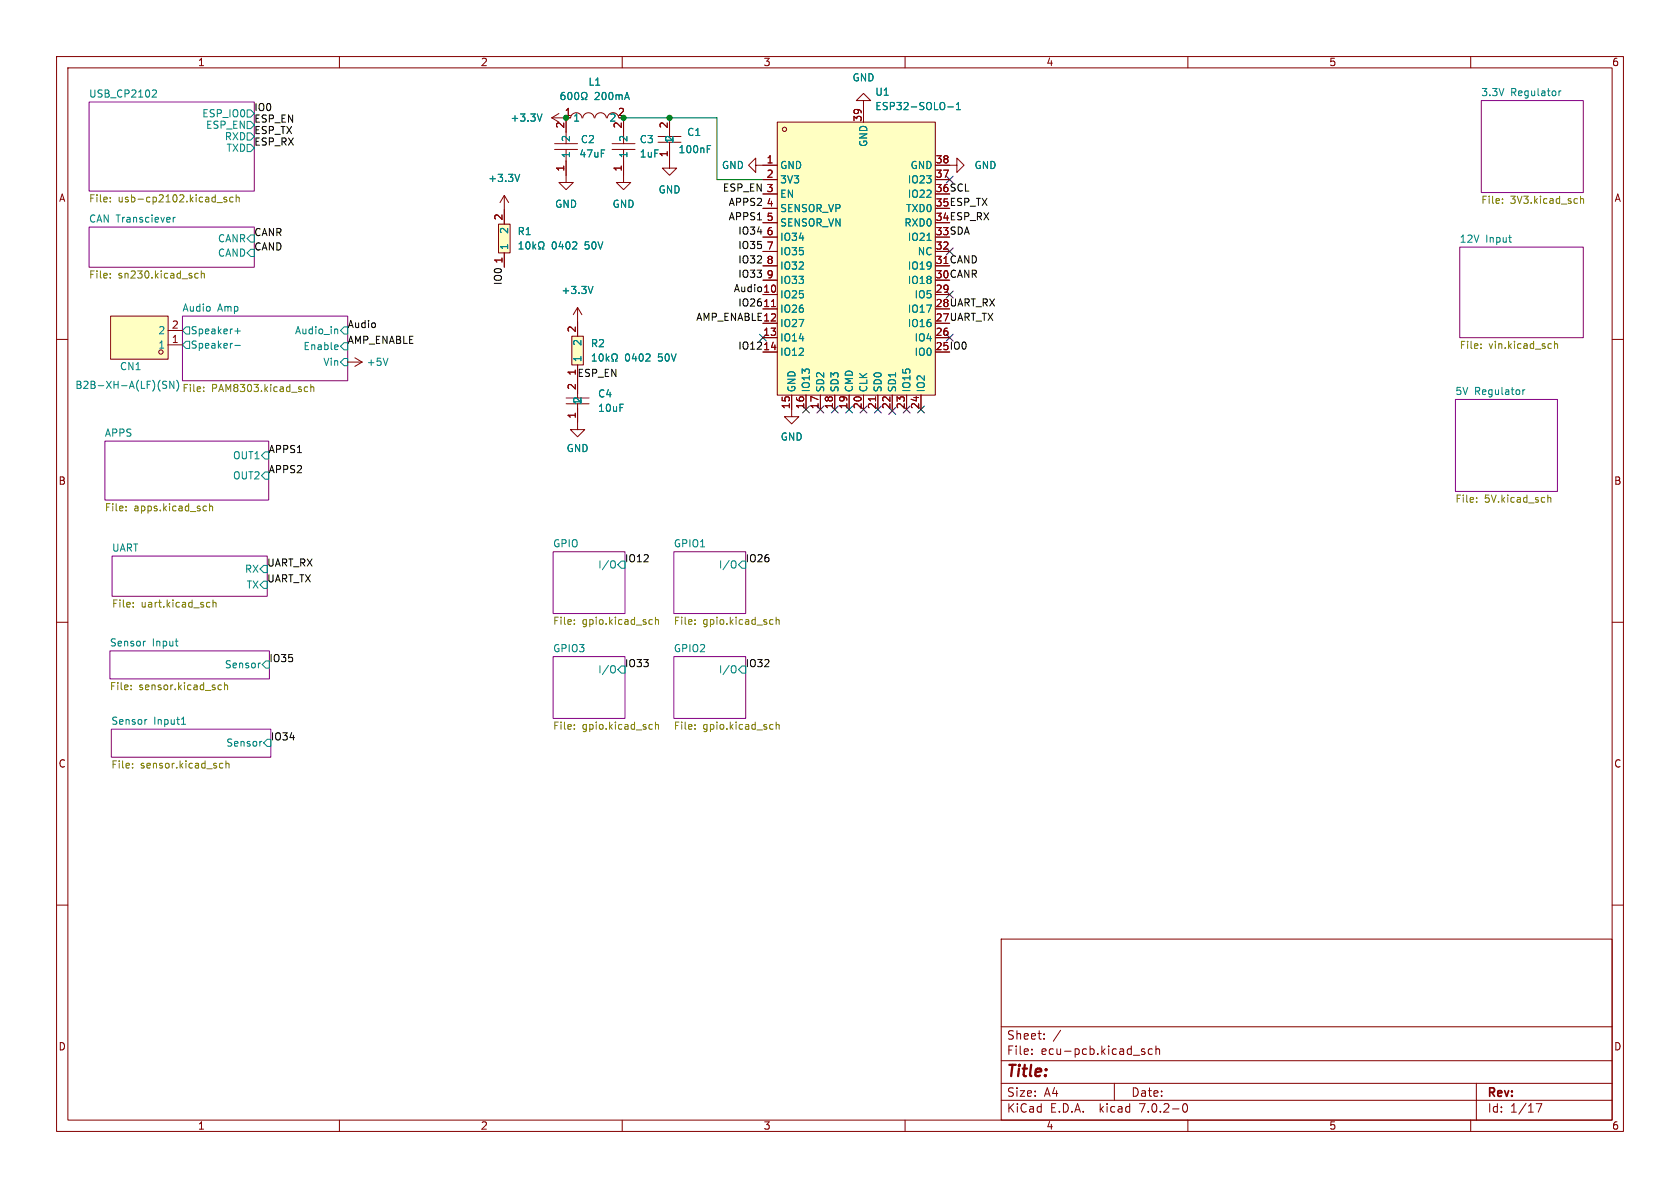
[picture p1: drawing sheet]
<svg xmlns="http://www.w3.org/2000/svg" width="297mm" height="210mm" viewBox="0 0 297 210" stroke-linecap="round" stroke-linejoin="round" font-family="sans-serif">
<g fill="none" stroke="#840000" stroke-width=".18">
<path d="M10 10h277v190h-277zM12 12h273v186h-273zM60 10v2M110 10v2M152.7 17.8h1.2l-1.2-1.3-1.3 1.3h1.3v3.8M160 10v2M210 10v2M260 10v2M88.1 39.6h2.1v5.1h-2.1zM89.2 34.5v5.1M89.2 34.5l-.8 1.3M89.2 34.5l.7 1.3"/>
<path d="M97.5 20.8h2.6v4.6M97.5 20.8l1.3 .8M98 26.4h4.1M98 25.4h4.1M98.8 20.1l-1.3 .7M100.1 26.4v5.9h1.2l-1.2 1.2-1.3-1.2h1.3M100.9 20.8a1.01 1.01 0 0 1 1-.9 1.01 1.01 0 0 1 1 .9M103 20.8a1.01 1.01 0 0 1 1-.9 1.01 1.01 0 0 1 1 .9M105.2 20.8a1.01 1.01 0 0 1 1-.9 1.01 1.01 0 0 1 1 .9M107.4 20.8a1.01 1.01 0 0 1 1-.9 1.01 1.01 0 0 1 1 .9M108.2 26.4h4.1M108.2 25.4h4.1"/>
<path d="M110.2 26.4v5.9h1.3l-1.3 1.2-1.2-1.2h1.2M110.2 20.8v4.6M116.3 25.1h4.1M116.3 24.1h4.1M118.4 25.1v4.6h1.2l-1.2 1.3-1.3-1.3h1.3M118.4 20.8v3.3M133.6 29.2v-1.3l-1.3 1.3 1.3 1.3v-1.3h3.8M134.9 31.8h2.5M134.9 34.3h2.5M134.9 36.8h2.5M134.9 39.4h2.5M137.4 21.6h28v48.3h-28z"/>
<path d="M165.4 29.2h3.8v-1.3l1.2 1.3-1.2 1.3v-1.3M165.4 31.8h2.5M10 60h2M19.6 55.9h10.1v7.6h-10.1zM29.7 58.4h2.6M89.2 44.7v2.5M101.1 59.4h2v5.1h-2zM102.1 54.4l-.8 1.2M102.1 54.4v5M102.1 54.4l.8 1.2M134.9 52.1h2.5M134.9 54.6h2.5"/>
<path d="M134.9 57.2h2.5M134.9 59.7h2.5M134.9 44.5h2.5M134.9 41.9h2.5M134.9 47h2.5M134.9 49.5h2.5M136.4 54.2h.7M165.4 52.1h2.5M165.4 59.7h2.5M165.4 44.5h2.5M285 60h2M29.7 61h2.6"/>
<path d="M61.5 64h2.5M62.7 63.2l1.3 .8M64 64l-1.3 .8M100.1 71.4h4M100.1 70.4h4M102.1 71.4v4.5h1.3l-1.3 1.3-1.3-1.3h1.3M102.1 64.5v5.9M134.9 62.2h2.5M140 69.9v3.8h1.2l-1.2 1.2-1.3-1.2h1.3M142.5 69.9v2.5M145 69.9v2.5M147.6 69.9v2.5"/>
<path d="M150.1 69.9v2.5M152.7 69.9v2.5M154.8 70.2v.7M155.2 69.9v2.5M157.7 69.9v2.5M160.3 69.9v2.5M162.8 69.9v2.5M10 110h2M285 110h2M10 160h2M285 160h2M177 166h108v32h-108z"/>
<path d="M60 198v2M110 198v2M160 198v2M177 194.5h108M177 191.5h108M177 187.5h108M177 181.5h108M182.4 186.3v.1M182.4 185.5v.1M184.6 183.6v.1M184.6 182.8v.1M197 191.5v3"/>
<path d="M201.9 185.8l.5 .2v.2l-.2 .2-.4-.1M201.9 185.5h.5M203.7 185.5l-.4-.1-.3 .3v.4l.1 .2h.6M204.4 185.5l.2-.1 .3 .1 .1 .9M204.4 184.9v1.5M209.2 195.2l.2-.1a.81 .81 0 0 1 .6 .6 .81 .81 0 0 1-.3 .8l-.1 .1a.81 .81 0 0 1-.4-1.4zM210 198v2M260 198v2M261 191.5v6.5M271.6 195.1h1l-.7 1.5"/>
<circle cx="138.7" cy="22.9" r=".38"/>
<circle cx="28.4" cy="62.2" r=".38"/>
</g>
<g fill="#fff" stroke="#fff" stroke-width=".18">
<path d="M19.7 128.9h28.2v5h-28.2z"/>
<path d="M19.4 115.1h28.2v4.9h-28.2z"/>
<path d="M32.3 55.9h29.2v11.4h-29.2z"/>
<path d="M15.7 40.1h29.3v7.1h-29.3z"/>
<path d="M15.7 18h29.3v15.8h-29.3z"/>
<path d="M19.8 98.3h27.4v7.1h-27.4z"/>
<path d="M18.5 78h29v10.4h-29z"/>
<path d="M119.1 97.5h12.7v11h-12.7z"/>
<path d="M97.8 116.1h12.7v10.9h-12.7z"/>
<path d="M97.8 97.5h12.7v11h-12.7z"/>
<path d="M119.1 116.1h12.7v10.9h-12.7z"/>
<path d="M257.3 70.6h18v16.3h-18z"/>
<path d="M261.9 17.8h18v16.2h-18z"/>
<path d="M258.1 43.7h21.8v16h-21.8z"/>
</g>
<g fill="none" stroke="#840084" stroke-width=".18">
<path d="M15.7 18h29.3v15.8h-29.3zM261.9 17.8h18v16.2h-18zM15.7 40.1h29.3v7.1h-29.3zM32.3 55.9h29.2v11.4h-29.2zM258.1 43.7h21.8v16h-21.8zM18.5 78h29v10.4h-29zM257.3 70.6h18v16.3h-18zM19.8 98.3h27.4v7.1h-27.4zM97.8 97.5h12.7v11h-12.7zM119.1 97.5h12.7v11h-12.7zM19.4 115.1h28.2v4.9h-28.2zM97.8 116.1h12.7v10.9h-12.7z"/>
<path d="M119.1 116.1h12.7v10.9h-12.7zM19.7 128.9h28.2v5h-28.2z"/>
</g>
<g fill="none" stroke="#008484" stroke-width=".18">
<path d="M27.1 15.9l.4 .1 .2 .3-.8 .9h.8M43.7 19.4h.6l.7 .7-.7 .6h-.6zM99.8 16.3l-.4 .1a.86 .86 0 0 0 0 1.2l.4-.1 .1-.4-.2-.3h-.3l-.2 .3M100.5 16.5l.2-.2a.68 .68 0 0 1 .4 .7 .68 .68 0 0 1-.4 .6l-.2-.1-.1-.4zM101.7 16.5l.2-.2a.68 .68 0 0 1 .4 .7 .68 .68 0 0 1-.4 .6l-.2-.1-.1-.4zM102.8 17.6h.3v-.2a.54 .54 0 0 1-.3-.8 .54 .54 0 0 1 .8-.2 .58 .58 0 0 1-.1 1v.2h.3M110.8 16.3l.5 1.3M167.6 18.9h.9M169.1 19.4h.7M169.1 18.5l.3-.4v1.3M275.6 16.1v.8M276 16.1l-.4 .2"/>
<path d="M30.6 38.4v.9M31 38.4l-.4 .3M43.7 21.5h.6l.7 .6-.7 .6h-.6zM43.7 23.5h.6l.7 .6-.7 .7h-.6zM43.7 25.5h.6l.7 .7-.7 .6h-.6zM91.9 30.8l-.4 1.3M95.8 20.1l-.4 1.3M125 25.7h.6M32.9 57.8h.6v1.3h-.6l-.6-.7zM41.5 58.5h1M42 58v1M44.3 41.5h.7v1.3h-.7l-.6-.6z"/>
<path d="M44.3 44.1h.7v1.2h-.7l-.6-.6zM59.3 58.2l.4 .1v.7M60.2 58.4l.6-.6h.7v1.3h-.7zM91.8 44h.7M91.8 43.1l.3-.3v1.2M93.1 42.9l.2-.1a.68 .68 0 0 1 .4 .6 .68 .68 0 0 1-.4 .6l-.2-.1-.1-.4zM94.2 42.8v1.2M94.4 43.5l.3 .5M94.7 43.2l-.5 .5M95.2 44h.3v-.2a.54 .54 0 0 1-.3-.8 .54 .54 0 0 1 .8-.2 .58 .58 0 0 1-.1 1v.2h.3M101.9 42.8l.1 .2-.1 .3-.7 .7h.8M104.8 50.6l-.4 1.3"/>
<path d="M163.9 42.5h.7M266.7 42h.5M267.1 42.8h.1M28.7 67.8l.8 .5-.3 .4-.5-.1M29.5 67.4h-.5l-.3 .2M30.7 67.4v1.3l-.7-1.3v1.3M31.2 67.2a1.46 1.46 0 0 1 0 1.9M32.9 60.3h.6v1.3h-.6l-.6-.6zM41.5 61.1h1M59.6 61l.2 .3-.6 .1M59.7 61.7l-.1 .1M60.2 64l.6-.6h.7v1.2h-.7z"/>
<path d="M60.8 60.6h.7v1.2h-.7l-.6-.6zM68.6 63.3l-.4 1.3M104.7 63.8h.7M104.7 62.9l.4-.3v1.2M106 62.7l.2-.1a.68 .68 0 0 1 .5 .6 .68 .68 0 0 1-.5 .6l-.2-.1-.1-.4zM107.2 62.6v1.2M107.3 63.3l.4 .5M107.7 63l-.5 .5M108.2 63.8h.3v-.2a.54 .54 0 0 1-.3-.7 .54 .54 0 0 1 .7-.3 .58 .58 0 0 1-.1 1v.2h.3M114.8 62.6l.1 .2v.3l-.8 .7h.8M269.2 68.9v.8M269.6 68.9l-.4 .2"/>
<path d="M46.2 80.5l.7-.6h.6v1.3h-.6zM46.6 99.9h.6v1.3h-.6l-.6-.6zM46.9 83.4h.6v1.3h-.6l-.7-.6zM108.5 99.1l.1 .1a.81 .81 0 0 1-.1 1.2M109.9 99.2h.6v1.3h-.6l-.7-.7zM129.8 99.1l.1 .1a.81 .81 0 0 1-.1 1.2M131.2 99.2h.6v1.3h-.6l-.6-.7zM25.6 113.3h.1M31 113.3h.5M31.3 114.2h.2M46 117.2l-.2 .1M46.6 102.7h.6v1.3h-.6l-.6-.6z"/>
<path d="M47 116.8h.6v1.3h-.6l-.6-.6zM108.5 117.7h.1a.81 .81 0 0 1-.1 1.3M109.9 117.7h.6v1.3h-.6l-.7-.6zM129.8 117.7h.1a.81 .81 0 0 1-.1 1.3M131.2 117.7h.6v1.3h-.6l-.6-.6zM25.9 127.2h.1M32.1 128h.7M32.3 126.9l.1-.1v1.2M46.3 131.1h-.2M47.2 130.7h.7v1.3h-.7l-.6-.7z"/>
</g>
<g fill="none" stroke="#848400" stroke-width=".18">
<path d="M19.5 35.6v.1M19.5 34.9v.1M38.4 35.8h.9M40.1 34.9h-.3l-.2 .1v.2l.5 .1v.3h-.5M41.2 34.9h-.4l-.2 .2 .1 .5h.5M41.8 35l.1-.1h.3l.1 .8M41.8 34.4v1.3M265.6 35.8v.2M265.6 35.2v.1M279.4 34.7v1.3M279.4 35.2l.2-.1 .3 .1 .1 .8M19.5 49v.2"/>
<path d="M19.5 48.4v.1M34.6 49.1h.4M34.6 48.4h.4M35.6 48.4l.2-.1 .3 .1v.8M35.6 47.9v1.3M36 69.1v.1M36 68.4v.2M54 68.4h.4M54.4 69.2h-.4M54.9 68.5l.2-.1h.3l.1 .8M54.9 68v1.2M261.8 61.5v.1"/>
<path d="M261.8 60.8v.1M274.8 60.3v1.3M274.8 60.9l.2-.1h.3l.1 .8M22.3 90.2v.1M22.3 89.5v.1M36.4 89.5h.1M36.5 90.2l-.1 .1M37 89v1.3M37 89.6l.2-.1h.3l.1 .8M261.1 88.7v.1M261.1 88v.1M273.6 87.5v1.3"/>
<path d="M273.6 88.1l.2-.2 .3 .1 .1 .8M23.6 107.2v.1M23.6 106.5v.2M36.7 106.5h.4M37.1 107.3h-.4M37.7 106.6l.1-.1h.3l.1 .8M37.7 106.1v1.2M101.5 110.3v.1M101.5 109.6v.1M115 109.5l.3 .1M115.3 110.3l-.3 .1M115.9 109.6l.2-.1 .3 .1v.8"/>
<path d="M115.9 109.1v1.3M122.9 110.3v.1M122.9 109.6v.1M136.3 109.5l.4 .1M136.7 110.3l-.4 .1M137.2 109.6l.2-.1 .3 .1 .1 .8M137.2 109.1v1.3M23.2 121.8v.1M23.2 121.1v.2M23.4 135.7v.1M23.4 135v.1M38.7 121.9h.4"/>
<path d="M38.7 121.1h.4M38.9 135.7h.5M38.9 135h.5M39.7 121.2l.2-.1h.3v.8M39.7 120.7v1.2M39.9 135l.2-.1 .3 .1 .1 .8M39.9 134.5v1.3M101.5 128.8v.1M101.5 128.1v.1M115 128.1h.3M115.3 128.9h-.3M115.9 128.2l.2-.1h.3v.8"/>
<path d="M115.9 127.6v1.3M122.9 128.8v.1M122.9 128.1v.1M136.3 128.1h.4M136.7 128.9h-.4M137.2 127.6v1.3M137.2 128.2l.2-.1h.3l.1 .8"/>
</g>
<g fill="#ffffc2" stroke="#ffffc2" stroke-width=".18">
<path d="M101.1 59.4h2v5.1h-2z"/>
<path d="M19.6 55.9h10.1v7.6h-10.1z"/>
<path d="M88.1 39.6h2.1v5.1h-2.1z"/>
<path d="M137.4 21.6h28v48.3h-28z"/>
</g>
<path d="M110.2 20.8h16.5v11h8.2" fill="none" stroke="#008400" stroke-width=".18"/>
<g fill="none" stroke="#000084" stroke-width=".18">
<path d="M167.3 31.1l1.2 1.3M168.5 31.1l-1.2 1.3M134.3 59.1l1.2 1.2M135.5 59.1l-1.2 1.2M167.3 43.8l1.2 1.3M167.3 51.5l1.2 1.2M167.3 59.1l1.2 1.2M168.5 59.1l-1.2 1.2M168.5 43.8l-1.2 1.3M168.5 51.5l-1.2 1.2M141.9 71.8l1.2 1.2M143.1 71.8l-1.2 1.2"/>
<path d="M144.4 71.8l1.2 1.2M145.6 71.8l-1.2 1.2M147 71.8l1.2 1.2M148.2 71.8l-1.2 1.2M149.5 71.8l1.2 1.2M150.7 71.8l-1.2 1.2M152 71.8l1.3 1.2M153.3 71.8l-1.3 1.2M154.6 71.8l1.2 1.2M155.8 71.8l-1.2 1.2M157.1 72l1.2 1.3M158.3 72l-1.2 1.3"/>
<path d="M159.7 71.8l1.2 1.2M160.9 71.8l-1.2 1.2M162.2 71.8l1.2 1.2M163.4 71.8l-1.2 1.2"/>
</g>
<g fill="#008400" stroke="#008400" stroke-width=".18">
<circle cx="110.2" cy="20.8" r=".46"/>
<circle cx="100.1" cy="20.8" r=".46"/>
<circle cx="118.4" cy="20.8" r=".46"/>
</g>
<text font-size="2.8" fill="#840000" x="178" y="190.8">Title:</text>
<g font-size="2.1" fill="#840000">
<text x="178" y="183.9">Sheet:</text>
<text x="186.2" y="183.9">/</text>
<text x="178" y="186.6">File:</text>
<text x="184" y="186.6">ecu-pcb.kicad_sch</text>
<text x="178" y="196.8">KiCad</text>
<text x="178" y="194">Size:</text>
<text x="184.6" y="194">A4</text>
<text x="185.7" y="196.8">E.D.A.</text>
<text x="194.4" y="196.8">kicad</text>
<text x="200" y="194">Date:</text>
<text x="201.5" y="196.8">7.0.2-0</text>
<text x="263" y="194.2">Rev:</text>
<text x="263" y="196.8">Id:</text>
<text x="267" y="196.8">1/17</text>
</g>
<g font-size="1.8" fill="#840000">
<text x="35" y="11.8">1</text>
<text x="85" y="11.8">2</text>
<text x="135" y="11.8">3</text>
<text x="185" y="11.8">4</text>
<text x="235" y="11.8">5</text>
<text x="285" y="11.8">6</text>
<text x="99.8" y="20.6">1</text>
<text x="99.8" y="22.8" transform="rotate(-90 99.8 22.8)">2</text>
<text x="109.2" y="20.6">2</text>
<text x="110" y="22.8" transform="rotate(-90 110 22.8)">2</text>
<text x="118.1" y="22.8" transform="rotate(-90 118.1 22.8)">2</text>
<text x="152.4" y="21.6" transform="rotate(-90 152.4 21.6)">39</text>
<text x="118.1" y="27.8" transform="rotate(-90 118.1 27.8)">1</text>
<text x="135.5" y="29">1</text>
<text x="165.4" y="29">38</text>
<text x="10.4" y="35.8">A</text>
<text x="99.8" y="30.4" transform="rotate(-90 99.8 30.4)">1</text>
<text x="110" y="30.4" transform="rotate(-90 110 30.4)">1</text>
<text x="135.5" y="31.5">2</text>
<text x="135.5" y="34">3</text>
<text x="165.4" y="34">36 SCL</text>
<text x="165.4" y="31.5">37</text>
<text x="165.4" y="34">36</text>
<text x="285.4" y="35.8">A</text>
<text x="88.9" y="39" transform="rotate(-90 88.9 39)">2</text>
<text x="135.5" y="36.6">4</text>
<text x="135.5" y="39.1">5</text>
<text x="135.5" y="41.7">6</text>
<text x="165.4" y="41.7">33 SDA</text>
<text x="165.4" y="39.1">34 ESP_RX</text>
<text x="165.4" y="36.6">35 ESP_TX</text>
<text x="165.4" y="41.7">33</text>
<text x="165.4" y="39.1">34</text>
<text x="165.4" y="36.6">35</text>
<text x="88.9" y="46.6" transform="rotate(-90 88.9 46.6)">1</text>
<text x="135.5" y="44.2">7</text>
<text x="135.5" y="46.7">8</text>
<text x="165.4" y="46.7">31 CAND</text>
<text x="165.4" y="44.2">32</text>
<text x="165.4" y="46.7">31</text>
<text x="134.9" y="51.8">10</text>
<text x="135.5" y="49.3">9</text>
<text x="165.4" y="51.8">29</text>
<text x="165.4" y="49.3">30 CANR</text>
<text x="165.4" y="49.3">30</text>
<text x="30.3" y="58.2">2</text>
<text x="101.9" y="58.8" transform="rotate(-90 101.9 58.8)">2</text>
<text x="134.9" y="54.4">11</text>
<text x="134.9" y="59.4">13</text>
<text x="134.9" y="56.9">12</text>
<text x="165.4" y="59.4">26</text>
<text x="165.4" y="56.9">27 UART_TX</text>
<text x="165.4" y="54.4">28 UART_RX</text>
<text x="165.4" y="56.9">27</text>
<text x="165.4" y="54.4">28</text>
<text x="30.3" y="60.7">1</text>
<text x="134.9" y="62">14</text>
<text x="165.4" y="62">25 IO0</text>
<text x="165.4" y="62">25</text>
<text x="101.9" y="69" transform="rotate(-90 101.9 69)">2</text>
<text x="101.9" y="66.5" transform="rotate(-90 101.9 66.5)">1</text>
<text x="101.9" y="74.1" transform="rotate(-90 101.9 74.1)">1</text>
<text x="139.7" y="72.4" transform="rotate(-90 139.7 72.4)">15</text>
<text x="142.2" y="72.4" transform="rotate(-90 142.2 72.4)">16</text>
<text x="144.8" y="72.4" transform="rotate(-90 144.8 72.4)">17</text>
<text x="147.3" y="72.4" transform="rotate(-90 147.3 72.4)">18</text>
<text x="149.9" y="72.4" transform="rotate(-90 149.9 72.4)">19</text>
<text x="152.4" y="72.4" transform="rotate(-90 152.4 72.4)">20</text>
<text x="154.9" y="72.4" transform="rotate(-90 154.9 72.4)">21</text>
<text x="157.5" y="72.4" transform="rotate(-90 157.5 72.4)">22</text>
<text x="160" y="72.4" transform="rotate(-90 160 72.4)">23</text>
<text x="162.6" y="72.4" transform="rotate(-90 162.6 72.4)">24</text>
<text x="10.3" y="85.8">B</text>
<text x="285.3" y="85.8">B</text>
<text x="10.3" y="135.8">C</text>
<text x="285.3" y="135.8">C</text>
<text x="10.3" y="185.8">D</text>
<text x="285.3" y="185.8">D</text>
<text x="35" y="199.8">1</text>
<text x="85" y="199.8">2</text>
<text x="135" y="199.8">3</text>
<text x="185" y="199.8">4</text>
<text x="235" y="199.8">5</text>
<text x="285" y="199.8">6</text>
</g>
<g font-size="1.8" fill="#008484">
<text x="15.7" y="17.3">USB_CP2102</text>
<text x="104" y="15.3">L1</text>
<text x="105" y="17.8">200mA</text>
<text x="150.7" y="14.5">GND</text>
<text x="154.7" y="17.1">U1</text>
<text x="261.9" y="17.1">3.3V</text>
<text x="267.1" y="17.1">Regulator</text>
<text x="35.6" y="20.9">ESP_IO0</text>
<text x="36.3" y="22.9">ESP_EN</text>
<text x="90.2" y="21.7">+3.3V</text>
<text x="101.3" y="21.7">1</text>
<text x="107.6" y="21.7">2</text>
<text x="154.7" y="19.6">ESP32-SOLO-1</text>
<text x="39.6" y="25">RXD</text>
<text x="39.9" y="27">TXD</text>
<text x="100.9" y="27.9" transform="rotate(-90 100.9 27.9)">1</text>
<text x="100.9" y="25.2" transform="rotate(-90 100.9 25.2)">2</text>
<text x="102.4" y="28">47uF</text>
<text x="102.6" y="25.5">C2</text>
<text x="111.1" y="27.9" transform="rotate(-90 111.1 27.9)">1</text>
<text x="111.1" y="25.2" transform="rotate(-90 111.1 25.2)">2</text>
<text x="113" y="25.5">C3</text>
<text x="113" y="28">1uF</text>
<text x="119.2" y="25.4" transform="rotate(-90 119.2 25.4)">1</text>
<text x="119.2" y="25.2" transform="rotate(-90 119.2 25.2)">2</text>
<text x="119.9" y="27.2">100nF</text>
<text x="121.4" y="24.2">C1</text>
<text x="153.5" y="26.1" transform="rotate(-90 153.5 26.1)">GND</text>
<text x="86.2" y="32.3">+3.3V</text>
<text x="116.4" y="34.4">GND</text>
<text x="127.6" y="30">GND</text>
<text x="137.9" y="30">GND</text>
<text x="137.9" y="32.6">3V3</text>
<text x="137.9" y="35.1">EN</text>
<text x="160.4" y="35.1">IO22</text>
<text x="160.4" y="32.6">IO23</text>
<text x="160.8" y="30">GND</text>
<text x="172.2" y="30">GND</text>
<text x="15.7" y="39.4">CAN Transciever</text>
<text x="90" y="41.5" transform="rotate(-90 90 41.5)">2</text>
<text x="91.4" y="41.7">R1</text>
<text x="98.1" y="36.9">GND</text>
<text x="108.2" y="36.9">GND</text>
<text x="137.9" y="37.7">SENSOR_VP</text>
<text x="137.9" y="40.2">SENSOR_VN</text>
<text x="159.8" y="40.2">RXD0</text>
<text x="160.1" y="37.7">TXD0</text>
<text x="38.4" y="43">CANR</text>
<text x="38.4" y="45.5">CAND</text>
<text x="90" y="44.2" transform="rotate(-90 90 44.2)">1</text>
<text x="97.4" y="44.3">0402</text>
<text x="103.4" y="44.3">50V</text>
<text x="137.9" y="42.7">IO34</text>
<text x="137.9" y="45.3">IO35</text>
<text x="137.9" y="47.8">IO32</text>
<text x="160.4" y="47.8">IO19</text>
<text x="160.4" y="42.7">IO21</text>
<text x="162.1" y="45.3">NC</text>
<text x="258.1" y="43">12V</text>
<text x="262.7" y="43">Input</text>
<text x="99.2" y="52.1">+3.3V</text>
<text x="137.9" y="52.9">IO25</text>
<text x="137.9" y="50.4">IO33</text>
<text x="160.4" y="50.4">IO18</text>
<text x="161.6" y="52.9">IO5</text>
<text x="27.9" y="59.2">2</text>
<text x="32.3" y="55.2">Audio</text>
<text x="33.7" y="59.2">Speaker+</text>
<text x="38.5" y="55.2">Amp</text>
<text x="52" y="59.2">Audio_in</text>
<text x="137.9" y="55.4">IO26</text>
<text x="137.9" y="58">IO27</text>
<text x="160.4" y="58">IO16</text>
<text x="160.4" y="55.4">IO17</text>
<text x="21.1" y="65.6">CN1</text>
<text x="27.9" y="61.8">1</text>
<text x="33.7" y="61.8">Speaker-</text>
<text x="53.5" y="62">Enable</text>
<text x="57" y="64.8">Vin</text>
<text x="64.8" y="64.8">+5V</text>
<text x="102.9" y="64" transform="rotate(-90 102.9 64)">1</text>
<text x="102.9" y="61.3" transform="rotate(-90 102.9 61.3)">2</text>
<text x="104.4" y="61.5">R2</text>
<text x="110.4" y="64.1">0402</text>
<text x="116.3" y="64.1">50V</text>
<text x="137.9" y="60.5">IO14</text>
<text x="137.9" y="63.1">IO12</text>
<text x="161.6" y="63.1">IO0</text>
<text x="161.6" y="60.5">IO4</text>
<text x="13.3" y="68.9">B2B-XH-A(LF)(SN)</text>
<text x="102.9" y="71.6" transform="rotate(-90 102.9 71.6)">1</text>
<text x="102.9" y="71.4" transform="rotate(-90 102.9 71.4)">2</text>
<text x="105.7" y="70.4">C4</text>
<text x="140.8" y="69.3" transform="rotate(-90 140.8 69.3)">GND</text>
<text x="143.3" y="69.3" transform="rotate(-90 143.3 69.3)">IO13</text>
<text x="145.9" y="69.3" transform="rotate(-90 145.9 69.3)">SD2</text>
<text x="148.4" y="69.3" transform="rotate(-90 148.4 69.3)">SD3</text>
<text x="150.9" y="69.3" transform="rotate(-90 150.9 69.3)">CMD</text>
<text x="153.5" y="69.3" transform="rotate(-90 153.5 69.3)">CLK</text>
<text x="156" y="69.3" transform="rotate(-90 156 69.3)">SD0</text>
<text x="158.6" y="69.3" transform="rotate(-90 158.6 69.3)">SD1</text>
<text x="161.1" y="69.3" transform="rotate(-90 161.1 69.3)">IO15</text>
<text x="163.6" y="69.3" transform="rotate(-90 163.6 69.3)">IO2</text>
<text x="257.3" y="69.9">5V Regulator</text>
<text x="18.5" y="77.3">APPS</text>
<text x="105.7" y="73">10uF</text>
<text x="41.1" y="81.3">OUT1</text>
<text x="100.1" y="80.1">GND</text>
<text x="138" y="78">GND</text>
<text x="41.1" y="84.9">OUT2</text>
<text x="19.8" y="97.6">UART</text>
<text x="43.2" y="101.4">RX</text>
<text x="97.8" y="96.8">GPIO</text>
<text x="105.6" y="100.6">I/O</text>
<text x="119.1" y="96.8">GPIO1</text>
<text x="127" y="100.6">I/O</text>
<text x="43.5" y="104.2">TX</text>
<text x="19.4" y="114.4">Sensor</text>
<text x="26.9" y="114.4">Input</text>
<text x="39.6" y="118.3">Sensor</text>
<text x="97.8" y="115.4">GPIO3</text>
<text x="105.6" y="119.2">I/O</text>
<text x="119.1" y="115.4">GPIO2</text>
<text x="127" y="119.2">I/O</text>
<text x="19.7" y="128.2">Sensor</text>
<text x="27.2" y="128.2">Input1</text>
<text x="39.9" y="132.1">Sensor</text>
</g>
<g font-size="1.8">
<text x="45" y="23.8">ESP_TX</text>
<text x="45" y="19.7">IO0</text>
<text x="45" y="21.7">ESP_EN</text>
<text x="45" y="25.8">ESP_RX</text>
<text x="127.7" y="33.9">ESP_EN 3</text>
<text x="45" y="41.8">CANR</text>
<text x="128.7" y="36.5">APPS2</text>
<text x="128.7" y="39">APPS1</text>
<text x="130.4" y="41.6">IO34</text>
<text x="45" y="44.4">CAND</text>
<text x="130.4" y="46.6">IO32</text>
<text x="130.4" y="44.1">IO35</text>
<text x="88.8" y="50.5" transform="rotate(-90 88.8 50.5)">IO0</text>
<text x="129.6" y="51.7">Audio 10</text>
<text x="130.4" y="49.2">IO33</text>
<text x="61.5" y="58.1">Audio</text>
<text x="123" y="56.8">AMP_ENABLE12</text>
<text x="130.4" y="54.3">IO26</text>
<text x="61.5" y="60.9">AMP_ENABLE</text>
<text x="130.4" y="61.9">IO12</text>
<text x="102.1" y="66.7">ESP_EN</text>
<text x="47.5" y="80.2">APPS1</text>
<text x="47.5" y="83.7">APPS2</text>
<text x="47.2" y="100.2">UART_RX</text>
<text x="110.5" y="99.5">IO12</text>
<text x="131.8" y="99.5">IO26</text>
<text x="47.2" y="103">UART_TX</text>
<text x="47.6" y="117.1">IO35</text>
<text x="110.5" y="118">IO33</text>
<text x="131.8" y="118">IO32</text>
<text x="47.9" y="131">IO34</text>
</g>
<g font-size="1.8" fill="#848400">
<text x="15.7" y="36">File:</text>
<text x="20.9" y="36">usb-cp2102.kicad_sch</text>
<text x="261.9" y="36.3">File:</text>
<text x="267" y="36.3">3V3.kicad_sch</text>
<text x="15.7" y="49.5">File:</text>
<text x="20.9" y="49.5">sn230.kicad_sch</text>
<text x="258.1" y="61.9">File:</text>
<text x="263.2" y="61.9">vin.kicad_sch</text>
<text x="32.3" y="69.5">File:</text>
<text x="37.4" y="69.5">PAM8303.kicad_sch</text>
<text x="257.3" y="89.1">File:</text>
<text x="262.4" y="89.1">5V.kicad_sch</text>
<text x="18.5" y="90.6">File:</text>
<text x="23.7" y="90.6">apps.kicad_sch</text>
<text x="19.8" y="107.6">File:</text>
<text x="25" y="107.6">uart.kicad_sch</text>
<text x="97.8" y="110.7">File:</text>
<text x="102.9" y="110.7">gpio.kicad_sch</text>
<text x="119.1" y="110.7">File:</text>
<text x="124.3" y="110.7">gpio.kicad_sch</text>
<text x="19.4" y="122.3">File:</text>
<text x="24.6" y="122.3">sensor.kicad_sch</text>
<text x="97.8" y="129.2">File:</text>
<text x="102.9" y="129.2">gpio.kicad_sch</text>
<text x="119.1" y="129.2">File:</text>
<text x="124.3" y="129.2">gpio.kicad_sch</text>
<text x="19.7" y="136.1">File:</text>
<text x="24.8" y="136.1">sensor.kicad_sch</text>
</g>
</svg>
